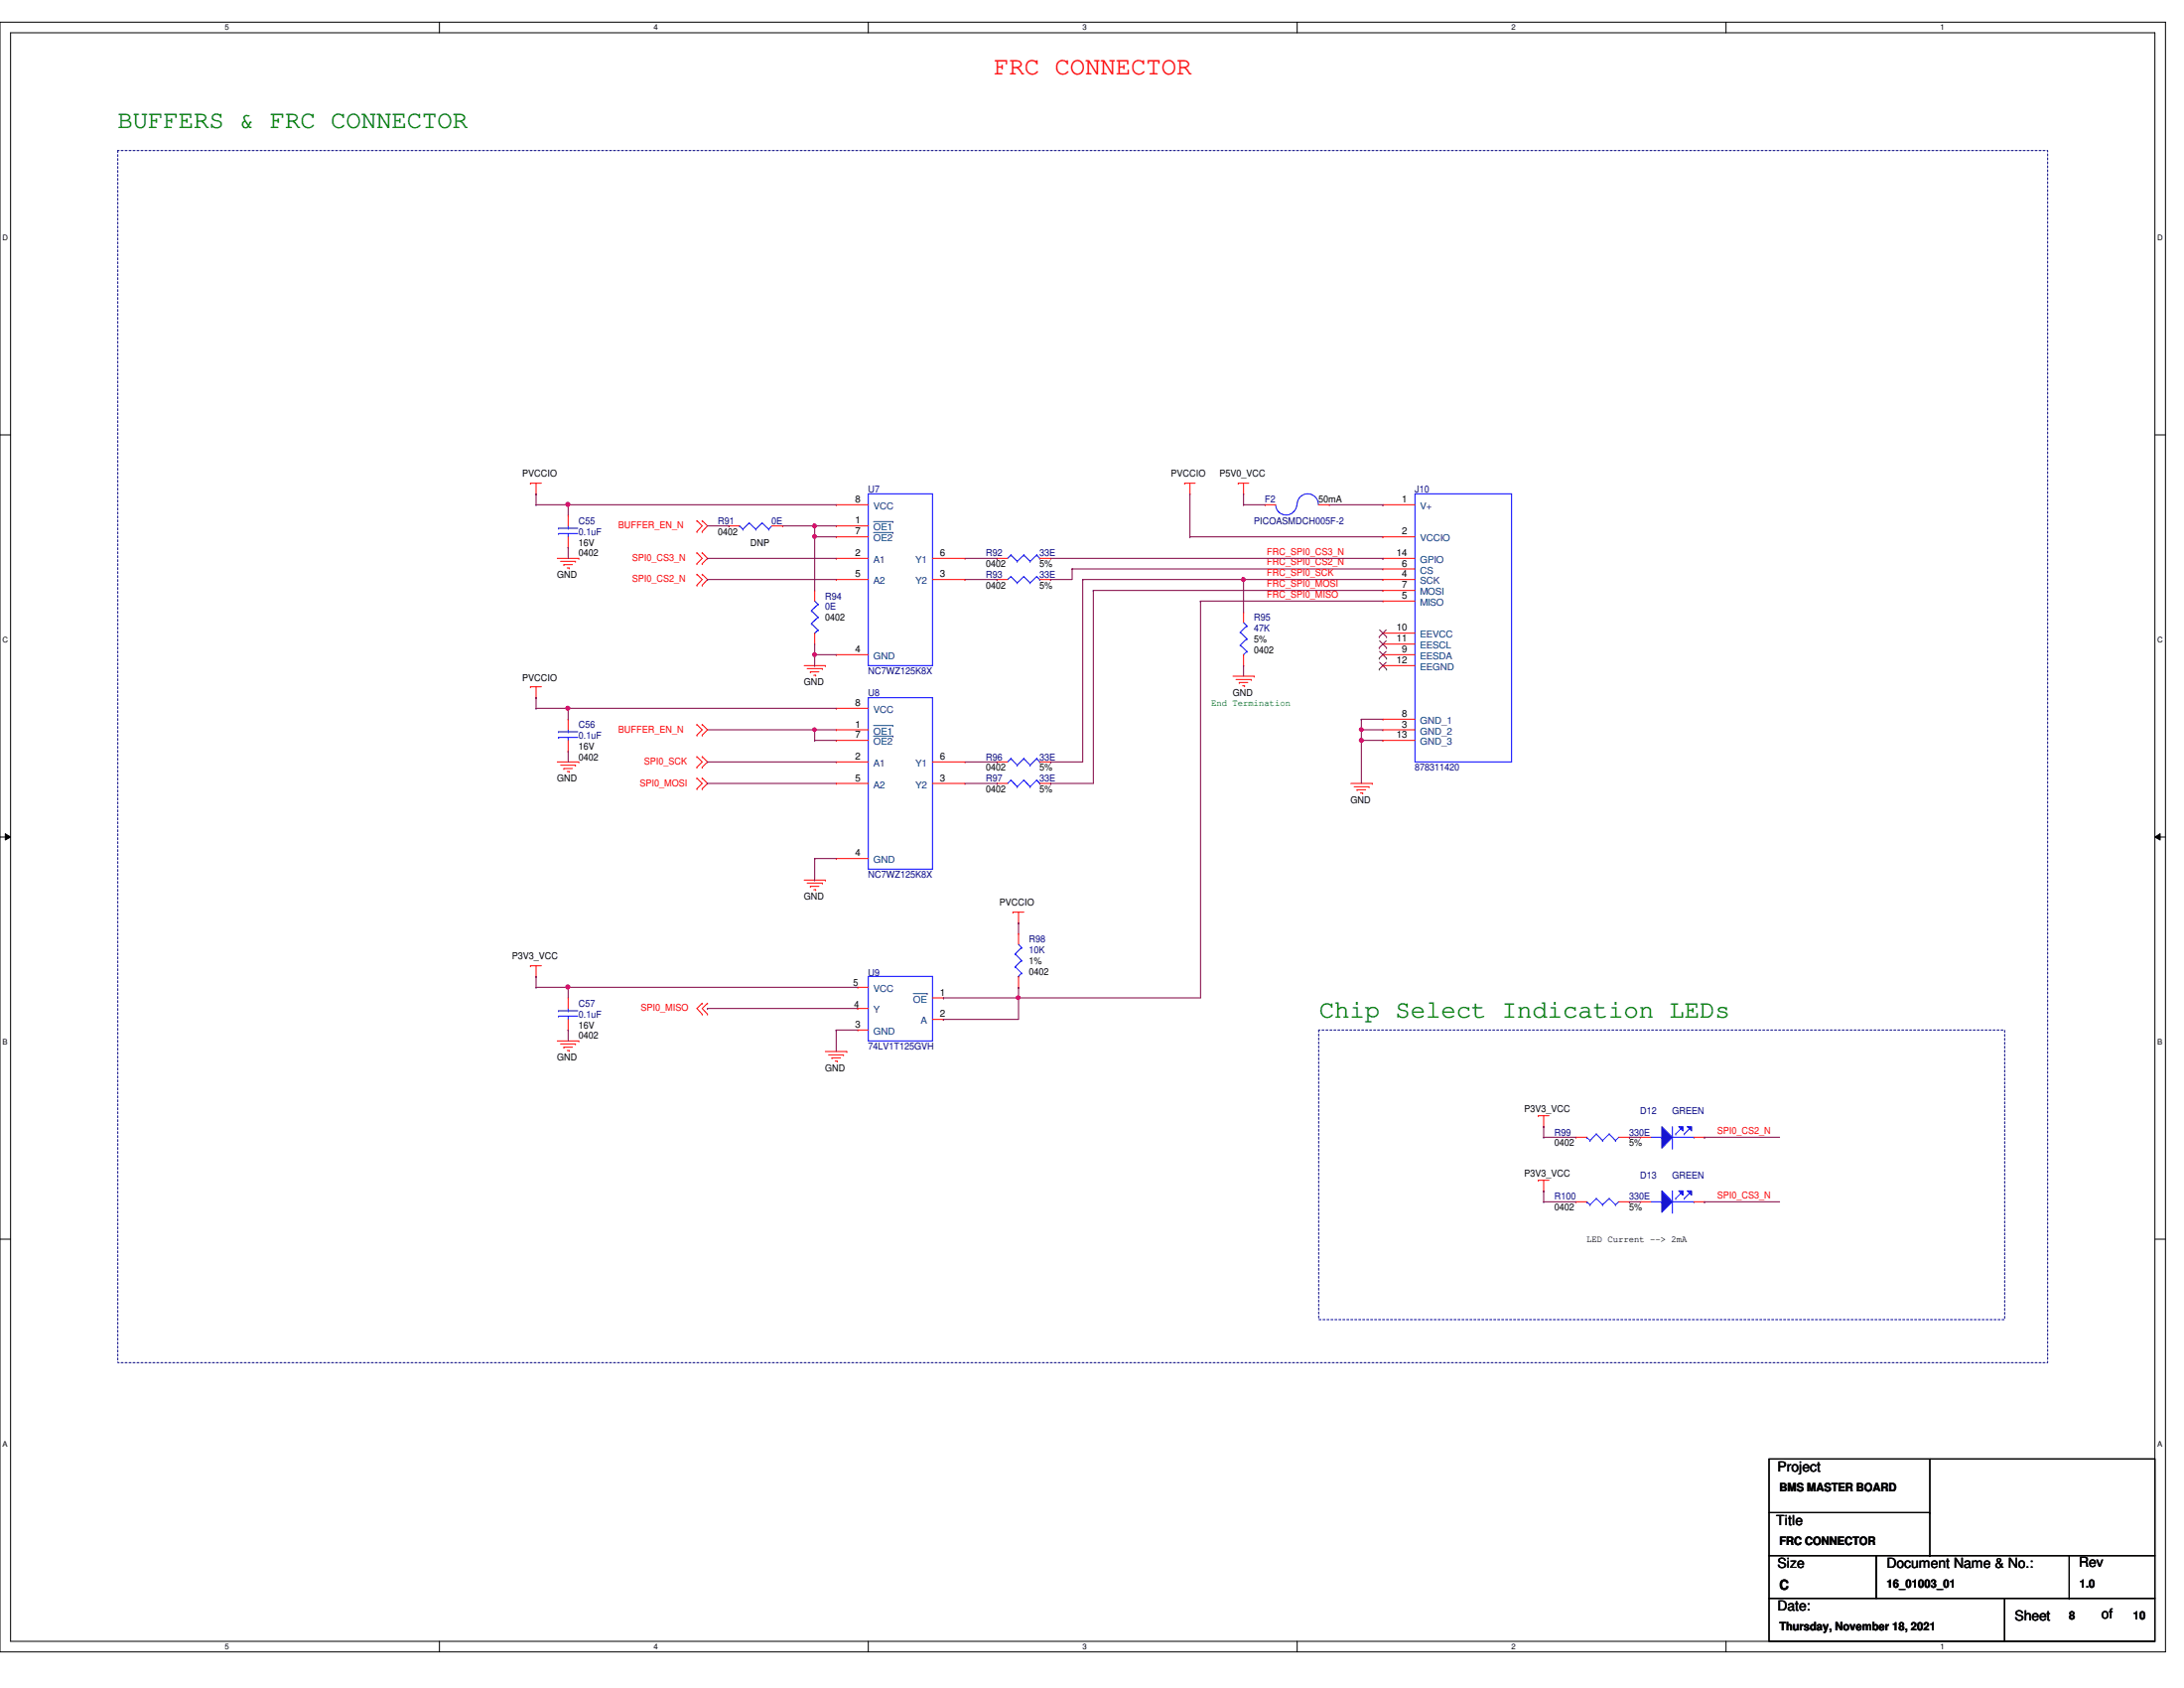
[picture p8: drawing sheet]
<svg xmlns="http://www.w3.org/2000/svg" width="279mm" height="216mm" viewBox="0 0 279 216" stroke-linecap="round" stroke-linejoin="round" font-family="sans-serif">
<path d="M0 2.8h277v208.5h-277zM1.4 4.2h274.3v205.7h-274.3z" fill="none" stroke="#000" stroke-width=".13"/>
<g fill="#fff">
<path d="M28.8 3h.5v1.1h-.5z"/>
<path d="M28.8 210.1h.5v1.1h-.5z"/>
</g>
<path d="M56.2 2.8v1.4M56.2 209.9v1.4" fill="none" stroke="#000" stroke-width=".13"/>
<g fill="#fff">
<path d="M83.7 3h.5v1.1h-.5z"/>
<path d="M83.7 210.1h.5v1.1h-.5z"/>
</g>
<path d="M111.1 2.8v1.4M111.1 209.9v1.4" fill="none" stroke="#000" stroke-width=".13"/>
<g fill="#fff">
<path d="M138.5 3h.6v1.1h-.6z"/>
<path d="M138.5 210.1h.6v1.1h-.6z"/>
</g>
<path d="M165.9 2.8v1.4M165.9 209.9v1.4" fill="none" stroke="#000" stroke-width=".13"/>
<g fill="#fff">
<path d="M193.4 3h.5v1.1h-.5z"/>
<path d="M193.4 210.1h.5v1.1h-.5z"/>
</g>
<path d="M220.8 2.8v1.4M220.8 209.9v1.4" fill="none" stroke="#000" stroke-width=".13"/>
<g fill="#fff">
<path d="M248.2 3h.6v1.1h-.6z"/>
<path d="M248.2 210.1h.6v1.1h-.6z"/>
<path d="M.3 29.9h.8v1.1h-.8z"/>
<path d="M276 29.9h.7v1.1h-.7z"/>
<path d="M.3 81.3h.8v1.1h-.8z"/>
<path d="M276 81.3h.7v1.1h-.7z"/>
</g>
<path d="M0 55.6h1.4M275.7 55.6h1.3" fill="none" stroke="#000" stroke-width=".13"/>
<g fill="#fff">
<path d="M.3 132.8h.7v1.1h-.7z"/>
<path d="M276 132.8h.6v1.1h-.6z"/>
</g>
<path d="M0 107.1h1.4M.7 106.6l.7 .5-.7 .3zM275.7 107.1l.7-.5v.8zM275.7 107.1h1.3" fill="none" stroke="#000" stroke-width=".13"/>
<path d="M.7 106.6l.7 .5-.7 .3zM275.7 107.1l.7-.5v.8z" fill="#000"/>
<g fill="#fff">
<path d="M.3 184.2h.7v1.1h-.7z"/>
<path d="M276 184.2h.6v1.1h-.6z"/>
</g>
<g fill="none" stroke="#000" stroke-width=".13">
<path d="M0 158.5h1.4M275.7 158.5h1.3M226.3 186.6h49.4v12.4h-49.4zM226.3 199h13.7v5.4h-13.7zM226.3 193.5h20.6M240 199h35.7v5.4h-35.7zM246.9 199h.1M246.9 193.5h.1M246.9 186.6v12.4M264.7 199v5.4M226.3 204.4h30.2v5.5h-30.2zM256.5 204.4h19.2v5.5h-19.2z"/>
<path d="M264.7 204.4h.1"/>
</g>
<path d="M15.1 19.3h246.9v155h-246.9zM168.7 131.7h87.8v37.1h-87.8z" fill="none" stroke="#000080" stroke-width=".13" stroke-dasharray=".3 .3"/>
<g fill="none" stroke="#f00" stroke-width=".13">
<path d="M67.9 61.8h.1M67.9 61.8h1.4M68.6 63.2h.1M68.6 61.8v1.4M71.3 71.4h2.7M71.7 71.8h1.9M72.1 72.2h.1M72.1 72.2h1.1M72.6 72.6h.2M72.8 72.6h.1M73.6 71.8h.1M74 71.4h.1"/>
<path d="M89.2 66.6h.1M89.2 68h.1M89.2 73.4h.1M89.2 74.8h.1M89.2 70.7h.1M89.2 72.1h.1M89.2 66.6l.6 .7-.6 .7M89.2 73.4l.6 .7-.6 .7M89.2 70.7l.6 .7-.6 .7M89.8 68h.1M89.8 66.6h.1M89.8 74.8h.1"/>
<path d="M89.8 73.4h.1M89.8 72.1h.1M89.8 70.7h.1M89.8 66.6l.7 .7-.7 .7M89.8 73.4l.7 .7-.7 .7M89.8 70.7l.7 .7-.7 .7M104.2 75.5h.1M104.2 75.5v1.4M127.6 71.4h.1M127.6 71.4h1.3M133 71.4h1.4M134.4 71.4h.1"/>
<path d="M151.6 61.8h.1M151.6 61.8h1.3M152.2 63.2h.1M152.2 61.8v1.4M158.4 61.8h.1M158.4 61.8h1.4M159.1 63.2h.1M159.1 78.3h.1M159.1 61.8v1.4M159.1 78.3v1.3M161.8 64.6h.1M161.8 64.6h1.4"/>
<path d="M168.7 64.6h1.4M170.1 64.6h.1M176.9 64.6h.1M176.9 68.7h.1M176.9 71.4h.1M176.9 76.9h.1M176.9 72.8h.1M176.9 74.1h.1M176.9 75.5h.1M176.9 71.4h4.1M176.9 64.6h4.1M176.9 68.7h4.1"/>
<path d="M176.9 76.9h4.1M176.9 72.8h4.1M176.9 74.1h4.1M176.9 75.5h4.1M67.9 87.8h.1M67.9 87.8h1.4M68.6 89.2h.1M68.6 87.8v1.4M71.3 97.5h2.7M71.7 97.9h1.9M72.1 98.3h.1M72.1 98.3h1.1"/>
<path d="M72.6 98.7h.2M72.7 92h.1M72.7 96.1h.1M72.7 92v1.3M72.7 94.7v1.4M72.8 98.7h.1M73.6 97.9h.1M74 97.5h.1M89.2 92.7h.1M89.2 94h.1M89.2 96.8h.1M89.2 98.1h.1"/>
<path d="M89.2 99.5h.1M89.2 92.7l.6 .6-.6 .7M89.2 96.8l.6 .7-.6 .6M89.2 99.5l.6 .7-.6 .7M89.8 94h.1M89.8 92.7h.1M89.8 98.1h.1M89.8 96.8h.1M89.8 99.5h.1M89.8 92.7l.7 .6-.7 .7M89.8 96.8l.7 .7-.7 .6M89.8 99.5l.7 .7-.7 .7"/>
<path d="M102.9 85.1h2.7M103.3 85.5h1.9M103.7 85.9h.1M103.7 85.9h1.1M104.1 86.4h.3M104.2 82.4h.1M104.2 81v1.4M104.4 86.4h.1M105.2 85.5h.1M105.6 85.1h.1M107 93.3h.1M107 94.7h.1"/>
<path d="M107 97.5h.1M107 90.6h.1M107 97.5h4.1M107 93.3h4.1M107 94.7h4.1M107 90.6h4.1M119.3 97.5h4.1M123.4 97.5h.1M157.7 86.5h2.7M158.1 86.9h2M158.5 87.3h.1M158.5 87.3h1.1"/>
<path d="M159 87.7h.2M159.1 85.1h.1M159.1 83.7v1.4M159.2 87.7h.1M160.1 86.9h.1M160.4 86.5h.1M176.9 82.4h.1M176.9 83.7h.1M176.9 93.3h.1M176.9 81h.1M176.9 85.1h.1M176.9 94.7h.1"/>
<path d="M176.9 92h.1M176.9 85.1h4.1M176.9 82.4h4.1M176.9 83.7h4.1M176.9 93.3h4.1M176.9 81h4.1M176.9 94.7h4.1M176.9 92h4.1M89.2 100.9h.1M89.8 100.9h.1M102.9 112.6h2.7M103.3 112.9h1.9"/>
<path d="M103.7 113.4h.1M103.7 113.4h1.1M104.1 113.8h.3M104.4 113.8h.1M105.2 112.9h.1M105.6 112.6h.1M107 100.2h.1M107 109.8h.1M107 100.2h4.1M107 109.8h4.1M119.3 100.2h4.1M123.4 100.2h.1"/>
<path d="M129.6 116.7h.1M129.6 116.7h1.4M130.3 118h.1M130.3 119.4h.1M130.3 116.7v1.3M130.3 119.4v1.4M172.8 100.2h2.8M173.2 100.6h1.9M173.6 101h.1M173.6 101h1.1M174 101.4h.3M174.3 101.4h.1"/>
<path d="M175.1 100.6h.1M175.6 100.2h.1M67.9 123.5h.1M67.9 123.5h1.4M68.6 124.9h.1M68.6 123.5v1.4M71.3 133.1h2.7M71.7 133.5h1.9M72.1 133.9h.1M72.1 133.9h1.1M72.6 134.4h.2M72.7 127.6h.1"/>
<path d="M72.7 131.7h.1M72.7 127.6v1.4M72.7 130.4v1.3M72.8 134.4h.1M73.6 133.5h.1M74 133.1h.1M89.8 128.3h.1M89.8 129.7h.1M89.8 128.3l-.6 .7 .6 .7M90.5 128.3h.1M90.5 129.7h.1M90.5 128.3l-.7 .7 .7 .7"/>
<path d="M105.6 134.5h2.7M106 134.9h1.9M106.4 135.3h.1M106.4 135.3h1.1M106.8 135.7h.3M107.1 135.7h.1M107.9 134.9h.1M108.3 134.5h.1M109.7 129h.1M109.7 126.3h.1M109.7 131.7h.1M109.7 129h1.4"/>
<path d="M109.7 126.3h1.4M109.7 131.7h1.4M119.3 127.6h1.4M119.3 130.4h1.4M120.7 127.6h.1M120.7 130.4h.1M130.3 126.3h.1M130.3 124.9v1.4M196.8 142.7h.1M196.8 151h.1M196.8 142.7h1.4M196.8 151h1.4"/>
<path d="M197.5 144.1h.1M197.5 152.3h.1M197.5 142.7v1.4M197.5 151v1.3"/>
</g>
<g fill="none" stroke="#00f" stroke-width=".13">
<path d="M103.8 78.1h.1M103.8 79.8h.1M103.8 78.1l.8 .9M103.8 79.8l.8 .8M104.2 76.9l.4 .4M104.6 77.3h.1M104.6 79h.1M104.6 77.3l-.8 .8M104.6 79l-.8 .8M129.3 71h.1M129.3 71l-.4 .4M129.3 71l.8 .8"/>
<path d="M130.1 71.8h.1M131 71h.1M131 71l-.9 .8M131 71l.8 .8M131.8 71.8h.1M132.6 71h.1M132.6 71l-.8 .8M132.6 71l.4 .4M133 71.4h.1M159.1 79.6l.4 .5M163.2 64.6a1.36 1.36 0 0 0 1.3 1.3 1.36 1.36 0 0 0 1.4-1.3M165.9 64.6a1.36 1.36 0 0 1 1.4-1.4 1.36 1.36 0 0 1 1.4 1.4"/>
<path d="M181 63.2h12.4v34.3h-12.4zM71.5 94.3h.1M71.5 93.6h.1M71.5 94.3h2.4M71.5 93.6h2.4M72.7 93.6h.1M72.7 94.3h.1M72.7 93.3v.3M72.7 94.3v.4M104.2 81h.1M104.6 80.6h.1M104.6 80.6l-.4 .4"/>
<path d="M111.1 89.2h8.2v22h-8.2zM158.7 80.9h.1M158.7 82.5h.1M158.7 80.9l.8 .8M158.7 82.5l.8 .8M159.1 83.7h.1M159.5 80.1h.1M159.5 81.7h.1M159.5 83.3h.1M159.5 80.1l-.8 .8M159.5 81.7l-.8 .8M159.5 83.3l-.4 .4"/>
<path d="M71.5 130h.1M71.5 129.3h.1M71.5 130h2.4M71.5 129.3h2.4M72.7 129.3h.1M72.7 130h.1M72.7 129v.3M72.7 130v.4M111.1 124.9h8.2v8.2h-8.2zM129.9 122h.1M129.9 123.7h.1M129.9 122l.8 .9"/>
<path d="M129.9 123.7l.8 .8M130.3 124.9h.1M130.3 120.8l.4 .4M130.7 121.2h.1M130.7 122.9h.1M130.7 124.5h.1M130.7 121.2l-.8 .8M130.7 122.9l-.8 .8M130.7 124.5l-.4 .4M211.2 145.5h1.4M212.6 145.5h.1M214 146.9h.1"/>
<path d="M214 144.1v2.8M214 145.5h2.7M214.4 145h.1M215.1 144.4l-.7 .6M215.5 145h.1M216.2 144.4l-.7 .6M216.7 145.5h.1"/>
</g>
<path d="M111.8 92.8h2.4M111.8 94.1h2.4M114.2 92.8h.1M114.2 94.1h.1M116.8 127.1h1.8M118.6 127.1h.1" fill="none" stroke="#004080" stroke-width=".13"/>
<g fill="none" stroke="#804000" stroke-width=".13">
<path d="M176.4 82.8h.1M176.4 84.2h.1M176.4 81.4h.1M176.4 85.6h.1M176.5 82l.9 .8M176.5 83.3l.9 .9M176.5 80.6l.9 .8M176.5 84.7l.9 .9M177.3 82l-.9 .8M177.3 83.3l-.9 .9M177.3 80.6l-.9 .8M177.3 84.7l-.9 .9"/>
<path d="M177.4 82.8h.1M177.4 84.2h.1M177.4 81.4h.1M177.4 85.6h.1"/>
</g>
<path d="M212.6 144.1l1.4 1.4-1.4 1.4z" fill="#00f"/>
<path d="M212.6 144.1l1.4 1.4-1.4 1.4z" fill="none" stroke="#00f" stroke-width=".13"/>
<path d="M214.8 144.1h.5v.6z" fill="#00f"/>
<path d="M214.8 144.1h.5v.6z" fill="none" stroke="#00f" stroke-width=".13"/>
<path d="M215.9 144.1h.5v.6z" fill="#00f"/>
<g fill="none" stroke="#00f" stroke-width=".13">
<path d="M71.5 68.2h.1M71.5 67.6h.1M71.5 68.2h2.4M71.5 67.6h2.4M72.7 67.6h.1M72.7 68.2h.1M72.7 67.3v.3M72.7 68.2v.5M94.6 67.3h.1M94.6 67.3l.4 .4M95 67.7h.1M95.8 66.9h.1"/>
<path d="M95.8 66.9l.9 .8M95.8 66.9l-.8 .8M96.7 67.7h.1M97.5 66.9h.1M97.5 66.9l.8 .8M97.5 66.9l-.8 .8M98.3 67.7h.1M98.7 67.3l-.4 .4M129.3 97h.1M129.3 97l-.4 .5M129.3 97l.8 .9M130.1 97.9h.1"/>
<path d="M131 97h.1M131 97l-.9 .9M131 97l.8 .9M131.8 97.9h.1M132.6 97h.1M132.6 97l-.8 .9M132.6 97l.4 .5M133 97.5h.1M203 145.5h.1M203 145.5l.4 .4M203.4 145.9h.1M204.2 145h.1"/>
<path d="M204.2 145l.8 .9M204.2 145l-.8 .9M205 145.9h.1M205.9 145h.1M205.9 145l.8 .9M205.9 145l-.9 .9M206.7 145.9h.1M207.1 145.5l-.4 .4M211.2 153.7h1.4M212.6 153.7h.1M214 155.1h.1M214 152.3v2.8"/>
<path d="M214 153.7h2.7M214.4 153.3h.1M215.1 152.6l-.7 .7M215.5 153.3h.1M215.9 144.1h.5v.6zM216.2 152.6l-.7 .7M216.7 153.7h.1"/>
</g>
<g fill="none" stroke="#f00" stroke-width=".13">
<path d="M72.7 65.9h.1M72.7 70h.1M72.7 65.9v1.4M72.7 68.7v1.3M93.3 67.3h.1M93.3 67.3h1.3M98.7 67.3h1.4M100.1 67.3h.1M127.6 97.5h.1M127.6 97.5h1.3M133 97.5h1.4M134.4 97.5h.1"/>
<path d="M201.6 145.5h.1M201.6 145.5h1.4M207.1 145.5h1.3M208.4 145.5h.1M209.8 145.5h.1M209.8 145.5h1.4M216.7 145.5h1.4M218.1 145.5h.1"/>
</g>
<path d="M212.6 152.3l1.4 1.4-1.4 1.4z" fill="#00f"/>
<path d="M212.6 152.3l1.4 1.4-1.4 1.4z" fill="none" stroke="#00f" stroke-width=".13"/>
<path d="M214.8 152.3h.5v.6z" fill="#00f"/>
<path d="M214.8 152.3h.5v.6z" fill="none" stroke="#00f" stroke-width=".13"/>
<path d="M215.9 152.3h.5v.6z" fill="#00f"/>
<g fill="none" stroke="#00f" stroke-width=".13">
<path d="M111.1 63.2h8.2v21.9h-8.2zM129.3 73.7h.1M129.3 73.7l-.4 .4M129.3 73.7l.8 .8M130.1 74.5h.1M131 73.7h.1M131 73.7l-.9 .8M131 73.7l.8 .8M131.8 74.5h.1M132.6 73.7h.1M132.6 73.7l-.8 .8M132.6 73.7l.4 .4"/>
<path d="M133 74.1h.1M129.3 99.8h.1M129.3 99.8l-.4 .4M129.3 99.8l.8 .8M131 99.8h.1M131 99.8l-.9 .8M131 99.8l.8 .8M132.6 99.8h.1M132.6 99.8l-.8 .8M132.6 99.8l.4 .4M130.1 100.6h.1M131.8 100.6h.1"/>
<path d="M133 100.2h.1M203 153.7h.1M203 153.7l.4 .4M203.4 154.1h.1M204.2 153.3h.1M204.2 153.3l.8 .8M204.2 153.3l-.8 .8M205 154.1h.1M205.9 153.3h.1M205.9 153.3l.8 .8M205.9 153.3l-.9 .8M206.7 154.1h.1"/>
<path d="M207.1 153.7l-.4 .4M215.9 152.3h.5v.6z"/>
</g>
<g fill="none" stroke="#f00" stroke-width=".13">
<path d="M107 67.3h.1M107 68.7h.1M107 71.4h.1M107 74.1h.1M107 64.6h.1M107 74.1h4.1M107 67.3h4.1M107 68.7h4.1M107 71.4h4.1M107 64.6h4.1M119.3 74.1h4.1M119.3 71.4h4.1"/>
<path d="M123.4 71.4h.1M123.4 74.1h.1M127.6 74.1h.1M127.6 74.1h1.3M133 74.1h1.4M134.4 74.1h.1M107 83.7h.1M107 83.7h4.1M127.6 100.2h.1M127.6 100.2h1.3M133 100.2h1.4M134.4 100.2h.1"/>
<path d="M201.6 153.7h.1M201.6 153.7h1.4M207.1 153.7h1.3M208.4 153.7h.1M209.8 153.7h.1M209.8 153.7h1.4M216.7 153.7h1.4M218.1 153.7h.1"/>
</g>
<path d="M111.8 66.7h2.4M111.8 68.1h2.4M114.2 66.7h.1M114.2 68.1h.1" fill="none" stroke="#004080" stroke-width=".13"/>
<g fill="none" stroke="#800040" stroke-width=".13">
<path d="M90.5 67.3h2.8M93.3 67.3h.1M123.4 71.4h4.2M127.6 71.4h.1M137.2 72.8h.1M137.2 72.8h39.7M138.5 74.1h20.6M152.2 63.2h.1M152.2 68.7h.1M152.2 63.2v5.5M152.2 68.7h24.7M159.1 74.1h.1"/>
<path d="M90.5 93.3h13.7M104.2 93.3h.1M123.4 97.5h4.2M127.6 97.5h.1M123.4 100.2h4.2M127.6 100.2h.1M107 131.7h.1M107 131.7h2.7"/>
</g>
<path d="M158.9 73.9h.1l.3 .1-.1 .3-.2 .1-.1-.1z" fill-rule="evenodd" fill="#f0f"/>
<path d="M158.9 73.9h.1l.3 .1-.1 .3-.2 .1-.1-.1z" fill="none" stroke="#f0f" stroke-width=".13"/>
<path d="M138.5 74.1h.1M138.5 74.1v23.4M139.9 75.5h.1M139.9 75.5h37M139.9 75.5v24.7M130.3 127.6h.1M130.3 127.6h23.3" fill="none" stroke="#800040" stroke-width=".13"/>
<circle cx="130.3" cy="127.6" r=".25" fill="#f0f"/>
<circle cx="130.3" cy="127.6" r=".25" fill="none" stroke="#f0f" stroke-width=".13"/>
<g fill="none" stroke="#800040" stroke-width=".13">
<path d="M90.5 74.1h.1M90.5 71.4h.1M90.5 74.1h16.5M90.5 71.4h16.5M104.2 67.3h.1M104.2 68.7h.1M104.2 67.3v1.4M104.2 68.7h2.8M153.6 76.9h.1M153.6 76.9v50.7M153.6 76.9h23.3M130.3 126.3h.1"/>
<path d="M130.3 126.3v1.3"/>
</g>
<path d="M104 68.4h.2l.2 .1v.3l-.2 .1-.2-.1z" fill-rule="evenodd" fill="#f0f"/>
<path d="M104 68.4h.2l.2 .1v.3l-.2 .1-.2-.1z" fill="none" stroke="#f0f" stroke-width=".13"/>
<path d="M104.2 67.3h.1M104.2 67.3h2.8" fill="none" stroke="#800040" stroke-width=".13"/>
<path d="M104 67.1l.2-.1 .2 .1v.3l-.2 .1-.2-.1z" fill-rule="evenodd" fill="#f0f"/>
<path d="M104 67.1l.2-.1 .2 .1v.3l-.2 .1-.2-.1z" fill="none" stroke="#f0f" stroke-width=".13"/>
<path d="M104.2 94.7h.1M104.2 93.3h.1M104.2 94.7h2.8M104.2 93.3v1.4M104.2 93.3h2.8" fill="none" stroke="#800040" stroke-width=".13"/>
<path d="M104 93.1h.4v.2v.2l-.2 .1-.2-.1z" fill-rule="evenodd" fill="#f0f"/>
<path d="M104 93.1h.4v.2v.2l-.2 .1-.2-.1z" fill="none" stroke="#f0f" stroke-width=".13"/>
<path d="M68.6 64.6h.1M68.6 64.6h4.1M90.5 97.5h.1M90.5 97.5h16.5M104.2 109.8h.1M104.2 109.8h2.8M90.5 129h.1M90.5 129h19.2M120.7 127.6h.1M120.7 130.4h.1M120.7 127.6h9.6M120.7 130.4h9.6" fill="none" stroke="#800040" stroke-width=".13"/>
<circle cx="72.6" cy="64.5" r=".26" fill="#f0f"/>
<circle cx="72.6" cy="64.5" r=".26" fill="none" stroke="#f0f" stroke-width=".13"/>
<g fill="none" stroke="#800040" stroke-width=".13">
<path d="M68.6 63.2h.1M68.6 63.2v1.4M123.4 74.1h4.2M127.6 74.1h.1M134.4 74.1h.1M134.4 71.4h42.5M137.2 72.8h.1M137.2 72.8v1.3h-2.8M159.1 63.2h.1M159.1 64.6h.1M159.1 74.1h.1M159.1 74.1h17.8"/>
<path d="M159.1 63.2v1.4M159.1 74.1v4.2M159.1 64.6h2.7M176.9 71.4h.1M68.6 90.6h.1M68.6 90.6h4.1M72.7 96.1h.1M72.7 96.1v1.4M134.4 97.5h.1M134.4 97.5h4.1M159.1 85.1h.1M159.1 85.1v1.4"/>
<path d="M174.2 93.3h.1M174.2 93.3v1.4M90.5 100.2h.1M90.5 100.2h16.5M134.4 100.2h.1M134.4 100.2h5.5M68.6 124.9h.1M68.6 124.9v1.4M72.7 131.7h.1M72.7 126.3h.1M72.7 131.7v1.4M72.7 126.3h37"/>
<path d="M107 131.7h.1M107 131.7v2.8"/>
</g>
<circle cx="72.6" cy="90.6" r=".26" fill="#f0f"/>
<circle cx="72.6" cy="90.6" r=".26" fill="none" stroke="#f0f" stroke-width=".13"/>
<path d="M72.7 64.6h.1M72.7 70h.1M72.7 64.6v1.3M72.7 70v1.4M72.7 64.6h34.3M104.2 83.7h.1M104.2 83.7h2.8M72.7 126.3h.1M72.7 126.3v1.3" fill="none" stroke="#800040" stroke-width=".13"/>
<path d="M104 83.5h.2l.2 .1v.3l-.2 .1-.2-.1z" fill-rule="evenodd" fill="#f0f"/>
<path d="M104 83.5h.2l.2 .1v.3l-.2 .1-.2-.1z" fill="none" stroke="#f0f" stroke-width=".13"/>
<path d="M174.2 92h.1M174.2 93.3h.1M174.2 92v1.3M174.2 93.3h2.7M130.3 118h.1M130.3 118v1.4M130.3 127.6h.1M130.3 127.6v2.8" fill="none" stroke="#800040" stroke-width=".13"/>
<circle cx="174.2" cy="93.3" r=".25" fill="#f0f"/>
<circle cx="174.2" cy="93.3" r=".25" fill="none" stroke="#f0f" stroke-width=".13"/>
<path d="M174.2 94.7h.1M174.2 94.7h2.7" fill="none" stroke="#800040" stroke-width=".13"/>
<circle cx="174.2" cy="94.7" r=".26" fill="#f0f"/>
<circle cx="174.2" cy="94.7" r=".26" fill="none" stroke="#f0f" stroke-width=".13"/>
<g fill="none" stroke="#800040" stroke-width=".13">
<path d="M170.1 64.6h6.8M176.9 64.6h.1M68.6 89.2h.1M68.6 89.2v1.4M72.7 90.6h.1M72.7 90.6h34.3M72.7 90.6v1.4M174.2 92h.1M174.2 94.7h.1M174.2 92h2.7M174.2 94.7v5.5M68.6 126.3h.1"/>
<path d="M68.6 126.3h4.1"/>
</g>
<circle cx="72.6" cy="126.2" r=".26" fill="#f0f"/>
<circle cx="72.6" cy="126.2" r=".26" fill="none" stroke="#f0f" stroke-width=".13"/>
<g fill="none" stroke="#800040" stroke-width=".13">
<path d="M100.1 67.3h4.1M104.2 67.3h.1M104.2 68.7h.1M104.2 68.7v6.8M104.2 83.7h.1M104.2 85.1h.1M104.2 82.4v2.7M104.2 112.6h.1M104.2 109.8v2.8M197.5 144.1h.1M197.5 145.5h.1M197.5 152.3h.1"/>
<path d="M197.5 153.7h.1M197.5 144.1v1.4M197.5 152.3v1.4M197.5 145.5h4.1M197.5 153.7h4.1M208.4 145.5h.1M208.4 153.7h.1M208.4 145.5h1.4M208.4 153.7h1.4M218.1 145.5h.1M218.1 153.7h.1M218.1 145.5h9.6"/>
<path d="M218.1 153.7h9.6"/>
</g>
<path d="M158.9 73.9h.1l.3 .1-.1 .3-.2 .1-.1-.1z" fill-rule="evenodd" fill="#f0f"/>
<path d="M158.9 73.9h.1l.3 .1-.1 .3-.2 .1-.1-.1z" fill="none" stroke="#f0f" stroke-width=".13"/>
<circle cx="130.3" cy="127.6" r=".25" fill="#f0f"/>
<circle cx="130.3" cy="127.6" r=".25" fill="none" stroke="#f0f" stroke-width=".13"/>
<path d="M104 68.4h.2l.2 .1v.3l-.2 .1-.2-.1z" fill-rule="evenodd" fill="#f0f"/>
<path d="M104 68.4h.2l.2 .1v.3l-.2 .1-.2-.1z" fill="none" stroke="#f0f" stroke-width=".13"/>
<path d="M104 67.1l.2-.1 .2 .1v.3l-.2 .1-.2-.1z" fill-rule="evenodd" fill="#f0f"/>
<path d="M104 67.1l.2-.1 .2 .1v.3l-.2 .1-.2-.1z" fill="none" stroke="#f0f" stroke-width=".13"/>
<path d="M104 93.1h.4v.2v.2l-.2 .1-.2-.1z" fill-rule="evenodd" fill="#f0f"/>
<path d="M104 93.1h.4v.2v.2l-.2 .1-.2-.1z" fill="none" stroke="#f0f" stroke-width=".13"/>
<circle cx="72.6" cy="64.5" r=".26" fill="#f0f"/>
<circle cx="72.6" cy="64.5" r=".26" fill="none" stroke="#f0f" stroke-width=".13"/>
<circle cx="72.6" cy="90.6" r=".26" fill="#f0f"/>
<circle cx="72.6" cy="90.6" r=".26" fill="none" stroke="#f0f" stroke-width=".13"/>
<path d="M104 83.5h.2l.2 .1v.3l-.2 .1-.2-.1z" fill-rule="evenodd" fill="#f0f"/>
<path d="M104 83.5h.2l.2 .1v.3l-.2 .1-.2-.1z" fill="none" stroke="#f0f" stroke-width=".13"/>
<circle cx="174.2" cy="93.3" r=".25" fill="#f0f"/>
<circle cx="174.2" cy="93.3" r=".25" fill="none" stroke="#f0f" stroke-width=".13"/>
<circle cx="174.2" cy="94.7" r=".26" fill="#f0f"/>
<circle cx="174.2" cy="94.7" r=".26" fill="none" stroke="#f0f" stroke-width=".13"/>
<circle cx="72.6" cy="126.2" r=".26" fill="#f0f"/>
<circle cx="72.6" cy="126.2" r=".26" fill="none" stroke="#f0f" stroke-width=".13"/>
<text font-size="3.3" fill="#f00" x="127.2" y="9.5">FRC CONNECTOR</text>
<g font-size="3.3" fill="#008000">
<text x="15.1" y="16.3">BUFFERS &amp; FRC CONNECTOR</text>
<text x="168.8" y="130.2">Chip Select Indication LEDs</text>
</g>
<g font-size="1.8">
<text x="227.4" y="188.2">Project</text>
<text x="227.2" y="195.1">Title</text>
<text x="227.4" y="200.6">Size</text>
<text x="227.7" y="203.4">C</text>
<text x="241.4" y="200.6">Document Name &amp; No.:</text>
<text x="265.9" y="200.4">Rev</text>
<text x="227.4" y="206">Date:</text>
<text x="257.7" y="207.3">Sheet</text>
<text x="268.8" y="207">of</text>
</g>
<g font-size="1.5">
<text x="227.7" y="190.7">BMS MASTER BOARD</text>
<text x="227.7" y="197.6">FRC CONNECTOR</text>
<text x="241.4" y="203.1">16_01003_01</text>
<text x="266.1" y="203.1">1.0</text>
<text x="227.7" y="208.5">Thursday, November 18, 2021</text>
<text x="264.7" y="207.2">8</text>
<text x="272.9" y="207.2">10</text>
</g>
<g font-size="1.2">
<text x="66.8" y="61">PVCCIO</text>
<text x="109.4" y="64.3">8</text>
<text x="149.8" y="61">PVCCIO</text>
<text x="156" y="61">P5V0_VCC</text>
<text x="168.7" y="64.3">50mA</text>
<text x="179.4" y="64.3">1</text>
<text x="74" y="69.8">16V</text>
<text x="74" y="71.2">0402</text>
<text x="91.9" y="68.4">0402</text>
<text x="96" y="69.8">DNP</text>
<text x="109.4" y="67">1</text>
<text x="109.4" y="68.4">7</text>
<text x="109.4" y="71.1">2</text>
<text x="120.3" y="71.1">6</text>
<text x="178.7" y="71.1">14</text>
<text x="179.4" y="68.4">2</text>
<text x="71.3" y="73.9">GND</text>
<text x="109.4" y="73.8">5</text>
<text x="120.3" y="73.8">3</text>
<text x="126.2" y="72.6">0402</text>
<text x="126.2" y="75.3">0402</text>
<text x="133" y="72.6">5%</text>
<text x="133" y="75.3">5%</text>
<text x="179.4" y="76.6">5</text>
<text x="179.4" y="72.5">6</text>
<text x="179.4" y="73.8">4</text>
<text x="179.4" y="75.2">7</text>
<text x="105.6" y="79.4">0402</text>
<text x="109.4" y="83.4">4</text>
<text x="160.4" y="83.5">0402</text>
<text x="160.4" y="82.1">5%</text>
<text x="178.7" y="82.1">11</text>
<text x="178.7" y="80.7">10</text>
<text x="179.4" y="83.4">9</text>
<text x="66.8" y="87.1">PVCCIO</text>
<text x="102.9" y="87.6">GND</text>
<text x="157.7" y="89">GND</text>
<text x="178.7" y="84.8">12</text>
<text x="74" y="95.8">16V</text>
<text x="109.4" y="93">1</text>
<text x="109.4" y="94.4">7</text>
<text x="109.4" y="90.3">8</text>
<text x="178.7" y="94.4">13</text>
<text x="179.4" y="93">3</text>
<text x="179.4" y="91.7">8</text>
<text x="71.3" y="100">GND</text>
<text x="74" y="97.2">0402</text>
<text x="109.4" y="97.2">2</text>
<text x="109.4" y="99.9">5</text>
<text x="120.3" y="97.2">6</text>
<text x="120.3" y="99.9">3</text>
<text x="126.2" y="98.6">0402</text>
<text x="126.2" y="101.3">0402</text>
<text x="133" y="98.6">5%</text>
<text x="133" y="101.3">5%</text>
<text x="172.8" y="102.7">GND</text>
<text x="109.4" y="109.5">4</text>
<text x="102.9" y="115.1">GND</text>
<text x="127.9" y="115.9">PVCCIO</text>
<text x="65.5" y="122.7">P3V3_VCC</text>
<text x="131.7" y="124.7">0402</text>
<text x="131.7" y="123.3">1%</text>
<text x="74" y="131.5">16V</text>
<text x="109.2" y="126.2">5</text>
<text x="109.3" y="128.9">4</text>
<text x="109.4" y="131.4">3</text>
<text x="120.3" y="127.3">1</text>
<text x="120.3" y="130.1">2</text>
<text x="71.3" y="135.6">GND</text>
<text x="74" y="132.9">0402</text>
<text x="105.6" y="137">GND</text>
<text x="195" y="142.2">P3V3_VCC</text>
<text x="198.9" y="146.6">0402</text>
<text x="208.4" y="146.6">5%</text>
<text x="195" y="150.5">P3V3_VCC</text>
<text x="198.9" y="154.9">0402</text>
<text x="208.4" y="154.9">5%</text>
<text x="203" y="158.8">LED Current --&gt; 2mA</text>
</g>
<g font-size="1.2" fill="#000080">
<text x="111.1" y="62.9">U7</text>
<text x="161.8" y="64.3">F2</text>
<text x="181" y="62.9">J10</text>
<text x="74" y="67.1">C55</text>
<text x="74" y="68.4">0.1uF</text>
<text x="91.9" y="67.1">R91</text>
<text x="98.7" y="67.1">0E</text>
<text x="126.2" y="71.2">R92</text>
<text x="133" y="71.2">33E</text>
<text x="160.4" y="67.1">PICOASMDCH005F-2</text>
<text x="105.6" y="76.7">R94</text>
<text x="126.2" y="73.9">R93</text>
<text x="133" y="73.9">33E</text>
<text x="105.6" y="78">0E</text>
<text x="160.4" y="79.4">R95</text>
<text x="160.4" y="80.8">47K</text>
<text x="111.1" y="89">U8</text>
<text x="111.1" y="86.3">NC7WZ125K8X</text>
<text x="74" y="93.1">C56</text>
<text x="74" y="94.5">0.1uF</text>
<text x="126.2" y="97.2">R96</text>
<text x="126.2" y="100">R97</text>
<text x="133" y="97.2">33E</text>
<text x="133" y="100">33E</text>
<text x="181" y="98.6">878311420</text>
<text x="111.1" y="112.3">NC7WZ125K8X</text>
<text x="111.1" y="124.8">U9</text>
<text x="131.7" y="120.6">R98</text>
<text x="131.7" y="121.9">10K</text>
<text x="74" y="128.8">C57</text>
<text x="74" y="130.1">0.1uF</text>
<text x="111.1" y="134.3">74LV1T125GVH</text>
<text x="209.8" y="142.5">D12</text>
<text x="214" y="142.5">GREEN</text>
<text x="198.9" y="145.2">R99</text>
<text x="208.4" y="145.2">330E</text>
<text x="198.9" y="153.5">R100</text>
<text x="208.4" y="153.5">330E</text>
<text x="209.8" y="150.7">D13</text>
<text x="214" y="150.7">GREEN</text>
</g>
<g font-size="1.2" fill="#004080">
<text x="111.8" y="65.2">VCC</text>
<text x="181.7" y="65.2">V+</text>
<text x="111.8" y="67.9">OE1</text>
<text x="111.8" y="69.3">OE2</text>
<text x="181.7" y="69.3">VCCIO</text>
<text x="111.8" y="72">A1</text>
<text x="111.8" y="74.7">A2</text>
<text x="117.1" y="72">Y1</text>
<text x="117.1" y="74.7">Y2</text>
<text x="181.7" y="72">GPIO</text>
<text x="181.7" y="77.5">MISO</text>
<text x="181.7" y="73.4">CS</text>
<text x="181.7" y="74.7">SCK</text>
<text x="181.7" y="76.1">MOSI</text>
<text x="181.7" y="83">EESCL</text>
<text x="181.7" y="81.6">EEVCC</text>
<text x="111.8" y="84.3">GND</text>
<text x="181.7" y="84.3">EESDA</text>
<text x="181.7" y="85.7">EEGND</text>
<text x="111.8" y="93.9">OE1</text>
<text x="111.8" y="95.3">OE2</text>
<text x="111.8" y="91.2">VCC</text>
<text x="181.7" y="93.9">GND_2</text>
<text x="181.7" y="95.3">GND_3</text>
<text x="181.7" y="92.6">GND_1</text>
<text x="111.8" y="98">A1</text>
<text x="111.8" y="100.8">A2</text>
<text x="117.1" y="98">Y1</text>
<text x="117.1" y="100.8">Y2</text>
<text x="111.8" y="110.4">GND</text>
<text x="111.8" y="129.6">Y</text>
<text x="111.8" y="126.9">VCC</text>
<text x="116.8" y="128.2">OE</text>
<text x="117.8" y="131">A</text>
<text x="111.8" y="132.3">GND</text>
</g>
<g font-size="1.2" fill="#f00">
<text x="79.1" y="67.6">BUFFER_EN_N</text>
<text x="80.9" y="71.7">SPI0_CS3_N</text>
<text x="162.1" y="71">FRC_SPI0_CS3_N</text>
<text x="80.9" y="74.5">SPI0_CS2_N</text>
<text x="162.1" y="72.3">FRC_SPI0_CS2_N</text>
<text x="162.1" y="75.1">FRC_SPI0_MOSI</text>
<text x="162.1" y="76.4">FRC_SPI0_MISO</text>
<text x="162.1" y="73.7">FRC_SPI0_SCK</text>
<text x="79.1" y="93.7">BUFFER_EN_N</text>
<text x="81.9" y="100.5">SPI0_MOSI</text>
<text x="82.4" y="97.8">SPI0_SCK</text>
<text x="82" y="129.3">SPI0_MISO</text>
<text x="219.7" y="145">SPI0_CS2_N</text>
<text x="219.7" y="153.2">SPI0_CS3_N</text>
</g>
<text font-size="1.2" fill="#008000" x="155" y="90.3">End Termination</text>
<g font-size="1">
<text x="28.8" y="3.9">5</text>
<text x="83.7" y="3.9">4</text>
<text x="138.5" y="3.9">3</text>
<text x="193.4" y="3.9">2</text>
<text x="248.2" y="3.9">1</text>
<text x=".3" y="30.8">D</text>
<text x="276" y="30.8">D</text>
<text x=".3" y="82.2">C</text>
<text x="276" y="82.2">C</text>
<text x=".3" y="133.6">B</text>
<text x="276" y="133.6">B</text>
<text x=".3" y="185.1">A</text>
<text x="276" y="185.1">A</text>
<text x="28.8" y="210.9">5</text>
<text x="83.7" y="210.9">4</text>
<text x="138.5" y="210.9">3</text>
<text x="193.4" y="210.9">2</text>
<text x="248.2" y="210.9">1</text>
</g>
</svg>
